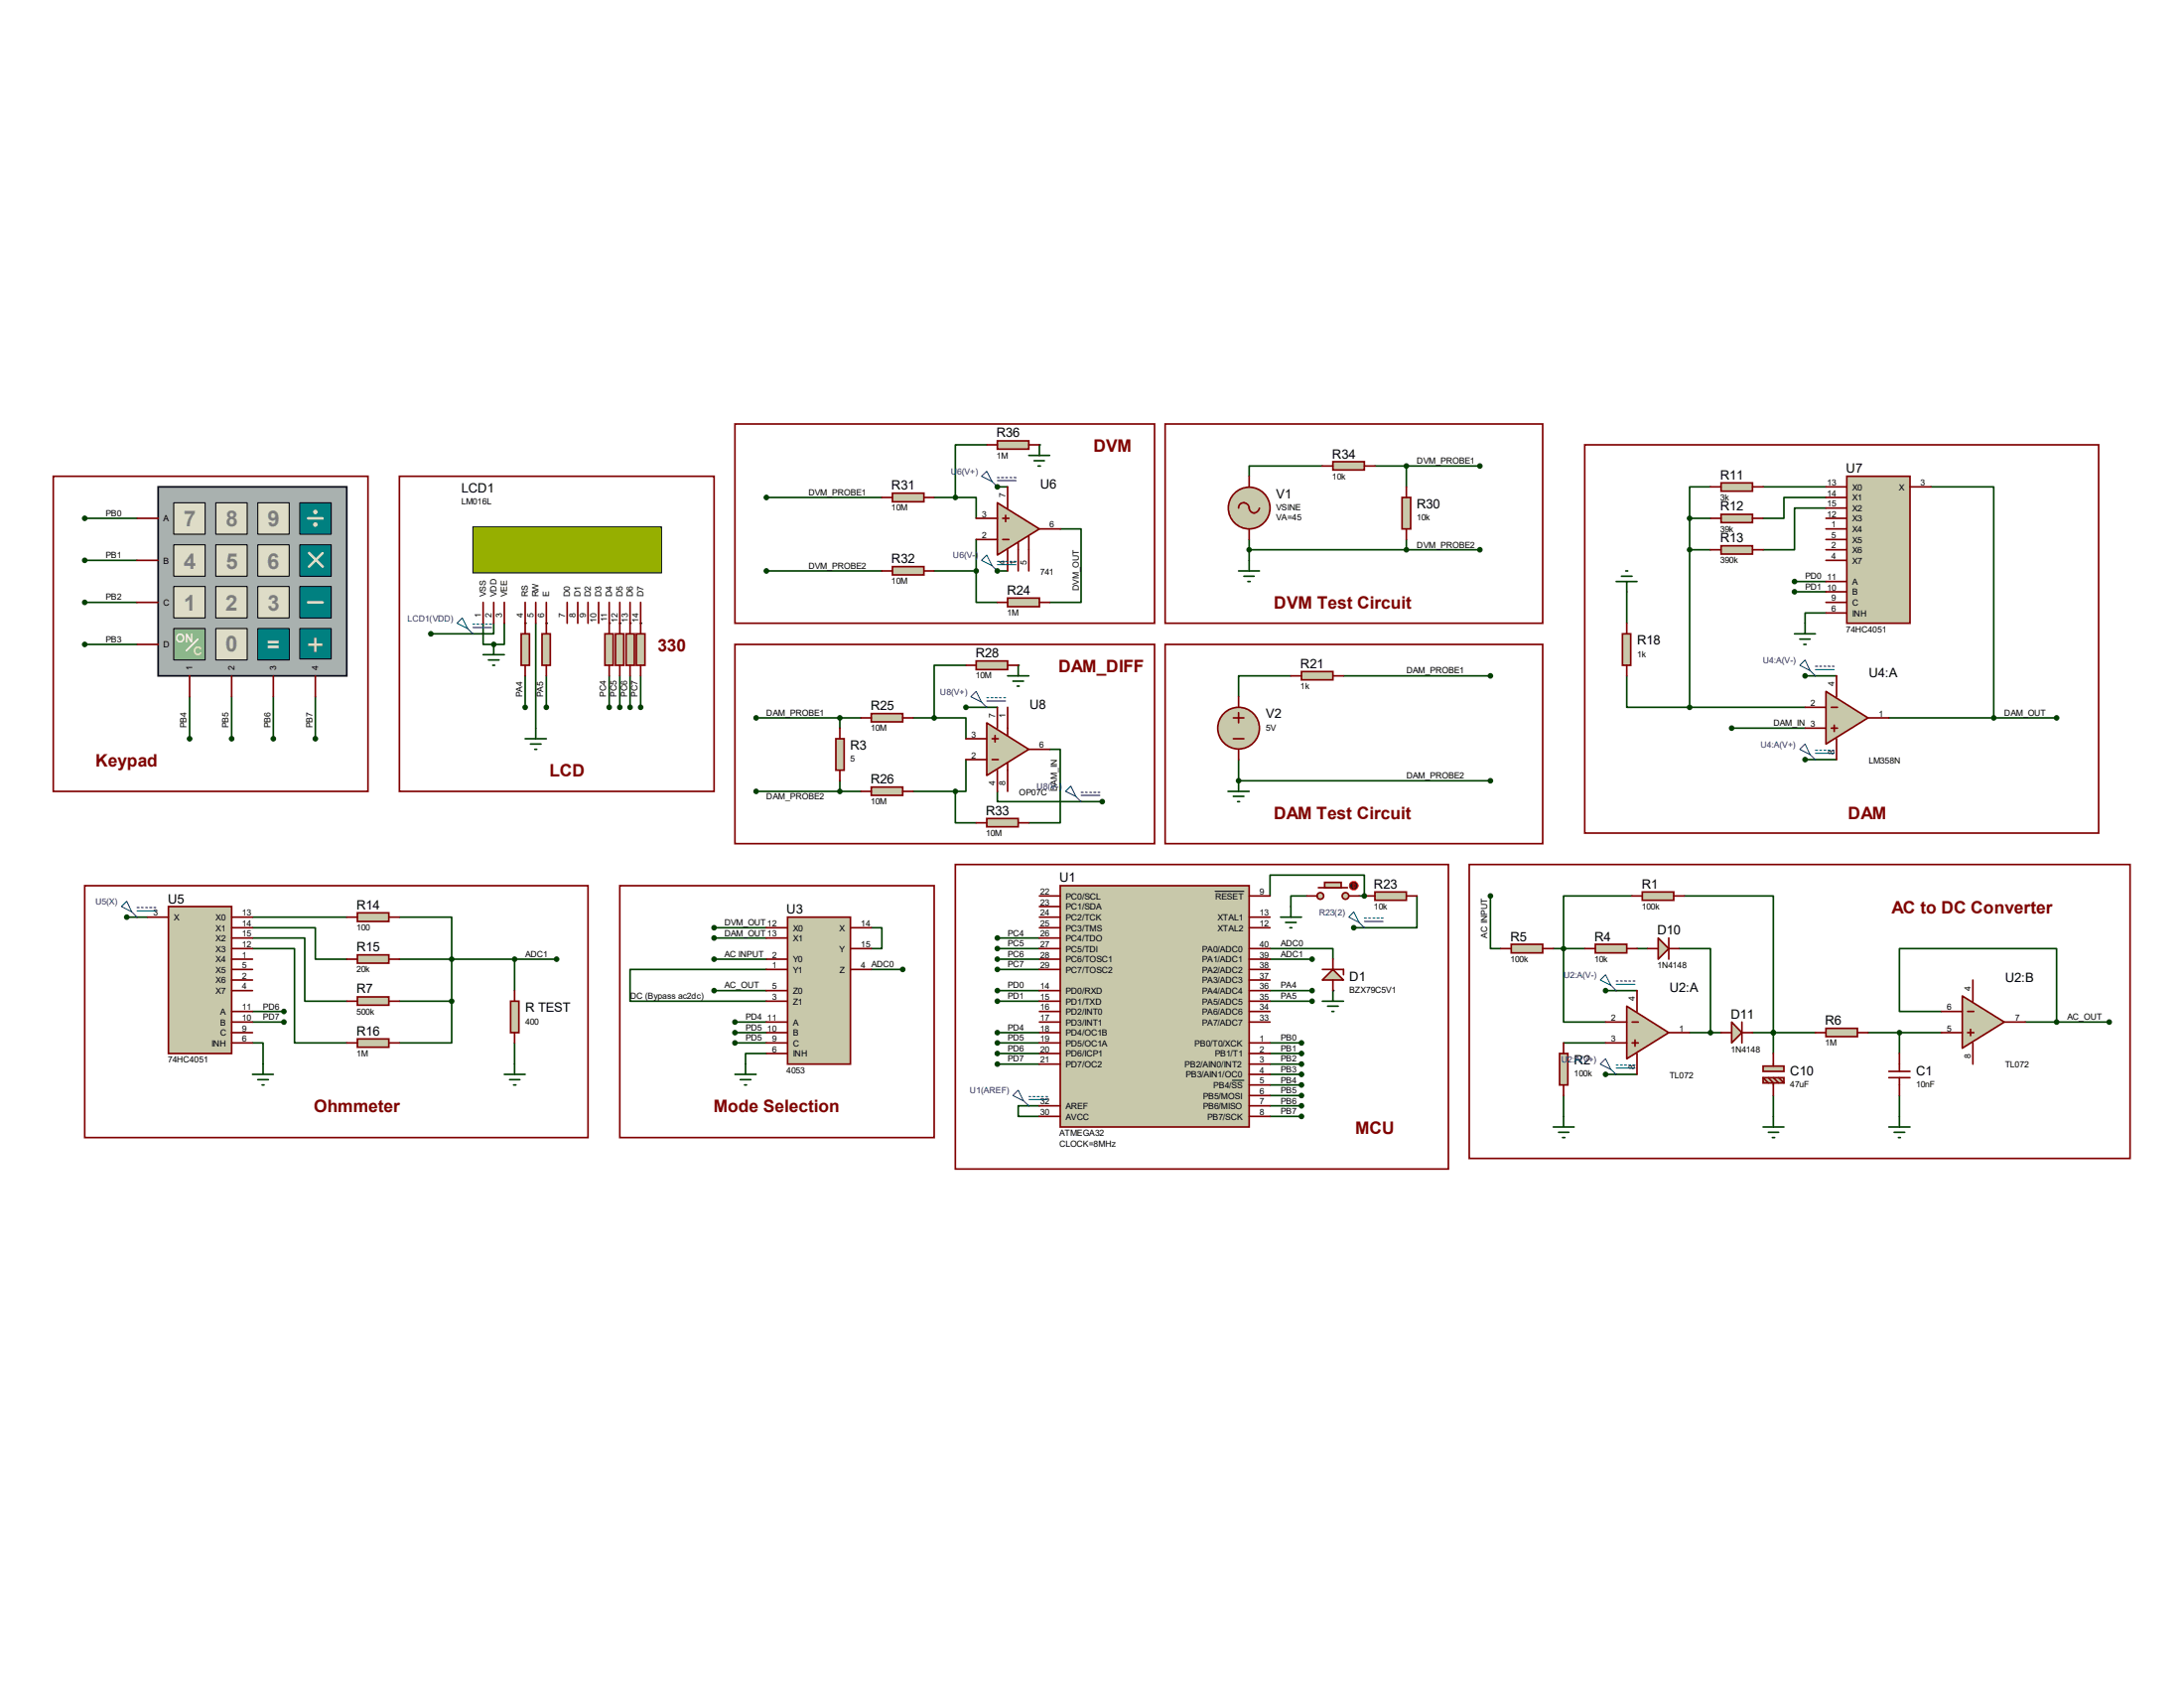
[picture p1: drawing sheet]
<svg xmlns="http://www.w3.org/2000/svg" width="279mm" height="216mm" viewBox="0 0 279 216" stroke-linecap="round" stroke-linejoin="round" font-family="sans-serif">
<g fill="none" stroke="#004000" stroke-width=".21">
<path d="M126.2 56.9h-4v6.7M133 56.9h.1M169.2 59.6h-9.4v1.3M175.9 59.6h13.4M179.9 59.6v2.7M10.8 66.3h6.7M10.8 71.7h6.7M10.8 77h6.7M61.8 79.7v2.7h1.4M63.2 79.7v1.4h-8.1M64.5 79.7v2.7h-1.3M67.2 79.7h.1"/>
<path d="M68.5 79.7v14.8M69.9 79.7h.1M77.9 79.7h.1M79.3 79.7h.1M80.6 79.7h.1M82 79.7h.1M98 63.6h14.8M98 73h14.8M119.5 63.6h2.7M119.5 73h5.4M122.2 63.6h2.7v2.7M124.9 73v4h2.7"/>
<path d="M124.9 69v4M127.6 62.3h.1M127.6 73h.1M127.6 62.3h1.3M127.6 73h1.3M135.6 67.6h2.7v9.4h-4M159.8 70.3h29.5M159.8 69v2.7M179.9 69v1.3M208.1 75.7v4M216.2 66.3h2.6M216.2 66.3v24.2"/>
<path d="M216.2 70.3h2.6M218.8 62.3h-2.6v4M225.6 62.3h8M229.6 74.4h4M229.6 75.7h4M233.6 63.6h-5.4v2.7h-2.6M233.6 65h-4v5.3h-4M233.6 78.4h-2.7v1.3M247 62.3h8.1v29.5M10.8 82.4h6.7M24.3 89.1v5.4M29.6 89.1v5.4"/>
<path d="M35 89.1v5.4M40.3 89.1v5.4M61.8 83.7h2.7M62.5 84.4h1.3M63 85.1h.3M63.2 82.4h.1M63.2 82.4v1.3M67.2 86.4v4.1M67.2 94.5h2.7M67.9 95.2h1.3M68.4 95.8h.3M69.9 86.4v4.1"/>
<path d="M77.9 86.4v4.1M79.3 86.4v4.1M80.6 86.4v4.1M82 86.4v4.1M96.7 91.8h13.5M107.4 91.8v1.3M107.4 99.9v1.3M116.8 91.8h2.7M119.5 91.8h4.1v2.7M123.6 85.1h-4.1v6.7M123.6 97.2v4h-1.4M123.6 90.5h4"/>
<path d="M130.3 85.1h.1M134.3 95.8h1.3v9.4h-4M158.5 99.9h.1M158.5 97.2v2.7M158.5 99.9h32.2M165.1 86.4h-6.6v2.7M171.9 86.4h18.8M208.1 86.4v4.1h8.1M216.2 90.5h14.7M221.5 93.1h9.4M230.9 86.4h4M230.9 97.2h4"/>
<path d="M241.6 91.8h21.5M16.2 117.3h2.7M32.3 118.7h8v4h4.1M32.3 120h6.7v8.1h5.4M32.3 117.3h12.1M51.1 117.3h6.7v10.8M91.4 118.7h6.6M91.4 120h6.6M96.7 101.2h13.5M111.5 118.7h1.3v2.6h-1.3M116.8 101.2h5.4M122.2 101.2v4h2.7"/>
<path d="M127.6 101.2v1.3h13.4M127.6 120h5.4M162.5 114.6v-2.7h12v2.7M167.2 114.6h-2.1v1.4M173.9 114.6h.6M174.5 114.6h.1M181.3 114.6v4.1h-8.1M190.7 114.6v6.7h1.3M208.8 114.6h-8.8v16.1h5.4M215.5 114.6h11.4v17.5M32.3 121.3h5.4v12.1h6.7M32.3 133.4h1.4v2.7"/>
<path d="M32.3 130.7h4M32.3 129.4h4M51.1 122.7h20.1M51.1 128.1h6.7M57.8 128.1v5.3h-6.7M65.8 122.7v4M65.8 133.4v2.7M91.4 122.7h6.6M91.4 126.7h6.6M94 130.7h4M94 132.1h4M94 133.4h4"/>
<path d="M98 124h-17.4v4.1h17.4M98 134.7h-2.6v1.4M111.5 124h4M127.6 122.7h5.4M127.6 124h5.4M127.6 132.1h5.4M127.6 133.4h5.4M127.6 126.7h5.4M127.6 128.1h5.4M127.6 134.7h5.4M127.6 136.1h5.4M127.6 121.3h5.4"/>
<path d="M162.5 121.3h8v1.4M162.5 122.7h5.4M162.5 133.4h4M162.5 126.7h5.4M162.5 128.1h5.4M162.5 134.7h4M162.5 136.1h4M162.5 138.8h4M162.5 137.4h4M170.5 126.7h.1M198.7 121.3h4M200 133.4h5.4"/>
<path d="M205.4 126.7h4M205.4 137.4h4M209.4 121.3h1.4M214.8 121.3h4v10.8M216.2 132.1h4M224.2 132.1h8M226.9 132.1h.1M226.9 132.1v2.6M239 132.1h9.4M243 132.1v2.6M248.4 129.4h-5.4v-8.1h20.1v9.4M259.1 130.7h10.7"/>
<path d="M133 141.4h-2.7v1.4h2.7M162.5 140.1h4M162.5 141.4h4M162.5 142.8h4M200 140.1v2.7M226.9 140.1v2.7M243 140.1v2.7"/>
</g>
<path d="M51.1 60.9h40.3v40.3h-40.3z" fill="none" stroke="#800000" stroke-width=".21"/>
<g fill="#004000" stroke="#004000" stroke-width=".21">
<circle cx="55.1" cy="81.1" r=".25"/>
<circle cx="63.2" cy="82.4" r=".25"/>
</g>
<path d="M66.7 81.1h1v4h-1z" fill="#c8c8aa" stroke="#800000" stroke-width=".21"/>
<path d="M67.2 79.7v1.4M67.2 85.1v1.3" fill="none" stroke="#800000" stroke-width=".21"/>
<path d="M69.3 81.1h1.1v4h-1.1z" fill="#c8c8aa" stroke="#800000" stroke-width=".21"/>
<path d="M69.9 79.7v1.4M69.9 85.1v1.3" fill="none" stroke="#800000" stroke-width=".21"/>
<path d="M77.4 81.1h1v4h-1z" fill="#c8c8aa" stroke="#800000" stroke-width=".21"/>
<path d="M77.9 79.7v1.4M77.9 85.1v1.3" fill="none" stroke="#800000" stroke-width=".21"/>
<path d="M78.7 81.1h1.1v4h-1.1z" fill="#c8c8aa" stroke="#800000" stroke-width=".21"/>
<path d="M79.3 79.7v1.4M79.3 85.1v1.3" fill="none" stroke="#800000" stroke-width=".21"/>
<path d="M80.1 81.1h1.1v4h-1.1z" fill="#c8c8aa" stroke="#800000" stroke-width=".21"/>
<path d="M80.6 79.7v1.4M80.6 85.1v1.3" fill="none" stroke="#800000" stroke-width=".21"/>
<path d="M81.4 81.1h1.1v4h-1.1z" fill="#c8c8aa" stroke="#800000" stroke-width=".21"/>
<path d="M82 79.7v1.4M82 85.1v1.3" fill="none" stroke="#800000" stroke-width=".21"/>
<g fill="#004000" stroke="#004000" stroke-width=".21">
<circle cx="67.2" cy="90.5" r=".25"/>
<circle cx="69.9" cy="90.5" r=".25"/>
</g>
<path d="M60.5 67.4h24.1v5.9h-24.1z" fill="#96af00" stroke="#000" stroke-width=".13"/>
<g fill="none" stroke="#800000" stroke-width=".21">
<path d="M61.8 77v2.7M63.2 77v2.7M64.5 77v2.7M67.2 77v2.7M68.5 77v2.7M69.9 77v2.7M72.6 77v2.7M73.9 77v2.7M75.2 77v2.7M76.6 77v2.7M77.9 77v2.7M79.3 77v2.7"/>
<path d="M80.6 77v2.7M82 77v2.7"/>
</g>
<g fill="#004000" stroke="#004000" stroke-width=".21">
<circle cx="77.9" cy="90.5" r=".25"/>
<circle cx="79.3" cy="90.5" r=".25"/>
<circle cx="80.6" cy="90.5" r=".25"/>
<circle cx="82" cy="90.5" r=".25"/>
</g>
<path d="M58.5 79.7l.6-.7 .7 1.4zM60.5 79.8h.2M61 79.8h.3M61.6 79.8h.2M62.1 79.8h.3M62.6 79.8h.3M59.8 80.4l.7 .7M60.5 80.3h2.4" fill="none" stroke="#0000c0" stroke-width=".13"/>
<path d="M20.2 62.3h24.2v24.1h-24.2z" fill="#a9b1af" stroke="#000" stroke-width=".21"/>
<path d="M22.3 64.3h3.9v4h-3.9z" fill="#dedcc7"/>
<path d="M22.2 64.3h4v4h-4z" fill="none" stroke="#000" stroke-width=".13"/>
<path d="M27.6 64.3h4v4h-4z" fill="#dedcc7"/>
<path d="M27.6 64.3h4v4h-4z" fill="none" stroke="#000" stroke-width=".13"/>
<path d="M33 64.3h4v4h-4z" fill="#dedcc7"/>
<path d="M33 64.3h4v4h-4z" fill="none" stroke="#000" stroke-width=".13"/>
<path d="M38.4 64.3h4v4h-4z" fill="#008080"/>
<path d="M38.4 64.3h4v4h-4z" fill="none" stroke="#000" stroke-width=".13"/>
<path d="M22.3 69.7h3.9v4h-3.9z" fill="#dedcc7"/>
<path d="M22.2 69.7h4v4h-4z" fill="none" stroke="#000" stroke-width=".13"/>
<path d="M27.6 69.7h4v4h-4z" fill="#dedcc7"/>
<path d="M27.6 69.7h4v4h-4z" fill="none" stroke="#000" stroke-width=".13"/>
<path d="M33 69.7h4v4h-4z" fill="#dedcc7"/>
<path d="M33 69.7h4v4h-4z" fill="none" stroke="#000" stroke-width=".13"/>
<path d="M38.4 69.7h4v4h-4z" fill="#008080"/>
<path d="M38.4 69.7h4v4h-4z" fill="none" stroke="#000" stroke-width=".13"/>
<path d="M22.3 75.1h3.9v3.9h-3.9z" fill="#dedcc7"/>
<path d="M22.2 75h4v4h-4z" fill="none" stroke="#000" stroke-width=".13"/>
<path d="M27.6 75.1h4v3.9h-4z" fill="#dedcc7"/>
<path d="M27.6 75h4v4h-4z" fill="none" stroke="#000" stroke-width=".13"/>
<path d="M33 75.1h4v3.9h-4z" fill="#dedcc7"/>
<path d="M33 75h4v4h-4z" fill="none" stroke="#000" stroke-width=".13"/>
<path d="M33 80.4h4v4h-4z" fill="#0197c9"/>
<path d="M33 80.4h4v4h-4z" fill="none" stroke="#000" stroke-width=".13"/>
<path d="M38.4 75.1h4v3.9h-4z" fill="#008080"/>
<path d="M38.4 75h4v4h-4z" fill="none" stroke="#000" stroke-width=".13"/>
<path d="M39.4 77h1.9M39.4 66.3h1.9M41.3 70.7l-1.8 1.8" fill="none" stroke="#dedcc7" stroke-width=".34"/>
<g fill="#c8c8aa" stroke="#dedcc7" stroke-width=".34">
<circle cx="40.3" cy="65.5" r=".13"/>
<circle cx="40.3" cy="67.1" r=".13"/>
</g>
<path d="M38.4 80.4h4v3.9h-4z" fill="#008080"/>
<path d="M38.4 80.4h4v3.9h-4z" fill="none" stroke="#000" stroke-width=".13"/>
<path d="M39.5 70.7l1.8 1.8" fill="none" stroke="#dedcc7" stroke-width=".34"/>
<path d="M22.3 80.4h3.9v4h-3.9z" fill="#81b57d"/>
<path d="M22.2 80.4h4v4h-4z" fill="none" stroke="#000" stroke-width=".13"/>
<path d="M25.3 81.7l-1.5 1.5" fill="none" stroke="#fafbdb" stroke-width=".25"/>
<path d="M27.6 80.4h4v4h-4z" fill="#dedcc7"/>
<path d="M27.6 80.4h4v4h-4z" fill="none" stroke="#000" stroke-width=".13"/>
<path d="M6.8 60.9h40.3v40.3h-40.3zM17.5 66.3h2.7M17.5 71.7h2.7M17.5 77h2.7M17.5 82.4h2.7M24.3 86.4v2.7M29.6 86.4v2.7M35 86.4v2.7M40.3 86.4v2.7" fill="none" stroke="#800000" stroke-width=".21"/>
<g fill="#004000" stroke="#004000" stroke-width=".21">
<circle cx="10.8" cy="66.3" r=".25"/>
<circle cx="10.8" cy="71.7" r=".25"/>
<circle cx="10.8" cy="77" r=".25"/>
<circle cx="10.8" cy="82.4" r=".25"/>
<circle cx="24.3" cy="94.5" r=".25"/>
<circle cx="29.6" cy="94.5" r=".25"/>
<circle cx="35" cy="94.5" r=".25"/>
<circle cx="40.3" cy="94.5" r=".25"/>
</g>
<path d="M100.8 117.3h8v18.8h-8z" fill="#c8c8aa" stroke="#800000" stroke-width=".21"/>
<g fill="none" stroke="#800000" stroke-width=".21">
<path d="M79.3 113.3h40.2v32.2h-40.2zM98 118.7h2.8M98 120h2.8M108.8 118.7h2.7M98 122.7h2.8M98 124h2.8M98 126.7h2.8M98 128.1h2.8M98 130.7h2.8M98 132.1h2.8M98 133.4h2.8M98 134.7h2.8"/>
<path d="M108.8 124h2.7M108.8 121.3h2.7"/>
</g>
<g fill="#004000" stroke="#004000" stroke-width=".21">
<circle cx="91.4" cy="118.7" r=".25"/>
<circle cx="91.4" cy="120" r=".25"/>
<circle cx="91.4" cy="122.7" r=".25"/>
<circle cx="115.5" cy="124" r=".25"/>
<circle cx="94" cy="130.7" r=".25"/>
<circle cx="94" cy="132.1" r=".25"/>
<circle cx="94" cy="133.4" r=".25"/>
<circle cx="91.4" cy="126.7" r=".25"/>
</g>
<path d="M94 137.4h2.7M94.7 138.1h1.4M95.2 138.8h.3M95.4 136.1v1.3" fill="none" stroke="#004000" stroke-width=".21"/>
<path d="M135.6 113.3h24.2v30.8h-24.2z" fill="#c8c8aa" stroke="#800000" stroke-width=".21"/>
<g fill="none" stroke="#800000" stroke-width=".21">
<path d="M133 114.6h2.6M133 118.7h2.6M133 117.3h2.6M133 116h2.6M133 120h2.6M159.8 114.6h2.7M159.8 118.7h2.7M159.8 117.3h2.7M133 133.4h2.6M133 134.7h2.6M133 136.1h2.6M133 126.7h2.6"/>
<path d="M133 128.1h2.6M133 129.4h2.6M133 130.7h2.6M133 132.1h2.6M133 121.3h2.6M133 122.7h2.6M133 124h2.6M159.8 133.4h2.7M159.8 134.7h2.7M159.8 136.1h2.7M159.8 137.4h2.7M159.8 138.8h2.7"/>
<path d="M159.8 126.7h2.7M159.8 128.1h2.7M159.8 129.4h2.7M159.8 130.7h2.7M159.8 121.3h2.7M159.8 122.7h2.7M159.8 124h2.7M159.8 125.3h2.7M133 141.4h2.6M133 142.8h2.6M159.8 140.1h2.7M159.8 141.4h2.7"/>
<path d="M159.8 142.8h2.7"/>
</g>
<path d="M155.4 114h3.7M157.6 138.2h1.5" fill="none" stroke="#000" stroke-width=".13"/>
<g fill="#004000" stroke="#004000" stroke-width=".21">
<circle cx="127.6" cy="126.7" r=".25"/>
<circle cx="127.6" cy="128.1" r=".25"/>
<circle cx="127.6" cy="132.1" r=".25"/>
<circle cx="127.6" cy="133.4" r=".25"/>
<circle cx="127.6" cy="134.7" r=".25"/>
<circle cx="127.6" cy="136.1" r=".25"/>
<circle cx="127.6" cy="122.7" r=".25"/>
<circle cx="166.5" cy="133.4" r=".25"/>
<circle cx="166.5" cy="134.7" r=".25"/>
<circle cx="166.5" cy="138.8" r=".25"/>
<circle cx="166.5" cy="140.1" r=".25"/>
<circle cx="166.5" cy="141.4" r=".25"/>
<circle cx="166.5" cy="142.8" r=".25"/>
<circle cx="127.6" cy="124" r=".25"/>
<circle cx="167.9" cy="122.7" r=".25"/>
<circle cx="167.9" cy="126.7" r=".25"/>
<circle cx="167.9" cy="128.1" r=".25"/>
<circle cx="166.5" cy="136.1" r=".25"/>
<circle cx="166.5" cy="137.4" r=".25"/>
<circle cx="127.6" cy="120" r=".25"/>
<circle cx="127.6" cy="121.3" r=".25"/>
</g>
<path d="M129.6 140.1l.7-.7 .6 1.4zM130.9 140.8l.7 .6M131.6 140.3h.3M131.6 140.6h2.4M132.1 140.3h.3M132.7 140.3h.3M133.2 140.3h.3M133.8 140.3h.2" fill="none" stroke="#0000c0" stroke-width=".13"/>
<path d="M169.2 128.1h2.7M169.8 128.7h1.4M170.4 129.4h.2M170.5 126.7v1.4" fill="none" stroke="#004000" stroke-width=".21"/>
<path d="M170.5 124l1.4 1.3h-2.7z" fill="#c8c8aa" stroke="#800000" stroke-width=".21"/>
<path d="M169.2 124h2.7v.7M170.5 122.7v1.3M170.5 125.3v1.4" fill="none" stroke="#800000" stroke-width=".21"/>
<path d="M175.9 114.1h4v1h-4z" fill="#c8c8aa" stroke="#800000" stroke-width=".21"/>
<path d="M174.5 114.6h1.4M179.9 114.6h1.4" fill="none" stroke="#800000" stroke-width=".21"/>
<g fill="#c8c8aa" stroke="#800000" stroke-width=".21">
<circle cx="172.1" cy="114.6" r=".42"/>
<circle cx="168.9" cy="114.6" r=".42"/>
</g>
<path d="M168.7 113.5h3.7" fill="none" stroke="#800000" stroke-width=".21"/>
<path d="M169.5 112.9h2.1v.6h-2.1z" fill="#c8c8aa" stroke="#800000" stroke-width=".21"/>
<path d="M167.2 114.6h1.3M172.6 114.6h1.3" fill="none" stroke="#800000" stroke-width=".21"/>
<circle cx="173.2" cy="113.3" r=".55" fill="#400000" stroke="#f00" stroke-width=".13"/>
<path d="M173.1 113.4l.1 .1M173.2 113v.5M173.2 113l-.1 .2M173.2 113l.2 .2M173.4 113.4l-.2 .1" fill="none" stroke="#f00" stroke-width=".13"/>
<path d="M163.8 117.3h2.7M164.5 118h1.3M165 118.7h.3M165.1 116v1.3" fill="none" stroke="#004000" stroke-width=".21"/>
<g fill="#004000" stroke="#004000" stroke-width=".21">
<circle cx="174.5" cy="114.6" r=".25"/>
<circle cx="173.2" cy="118.7" r=".25"/>
</g>
<path d="M173.2 116.6l.7 1.4-1.3-.7zM173.9 118l.6 .7M174.5 117.4h.3M174.5 117.9h2.5M175.1 117.4h.2M175.6 117.4h.3M176.1 117.4h.3M176.7 117.4h.3" fill="none" stroke="#0000c0" stroke-width=".13"/>
<path d="M122.2 110.6h63.1v38.9h-63.1z" fill="none" stroke="#800000" stroke-width=".21"/>
<path d="M111.5 91.3h4v1h-4z" fill="#c8c8aa" stroke="#800000" stroke-width=".21"/>
<path d="M110.2 91.8h1.3M115.5 91.8h1.3" fill="none" stroke="#800000" stroke-width=".21"/>
<path d="M111.5 100.7h4v1h-4z" fill="#c8c8aa" stroke="#800000" stroke-width=".21"/>
<path d="M110.2 101.2h1.3M115.5 101.2h1.3" fill="none" stroke="#800000" stroke-width=".21"/>
<path d="M128.9 86.4h2.7M129.6 87.1h1.3M130.1 87.8h.3M130.3 85.1v1.3" fill="none" stroke="#004000" stroke-width=".21"/>
<path d="M124.9 84.5h4v1.1h-4z" fill="#c8c8aa" stroke="#800000" stroke-width=".21"/>
<path d="M123.6 85.1h1.3M128.9 85.1h1.4" fill="none" stroke="#800000" stroke-width=".21"/>
<path d="M126.2 104.7h4.1v1h-4.1z" fill="#c8c8aa" stroke="#800000" stroke-width=".21"/>
<path d="M124.9 105.2h1.3M130.3 105.2h1.3" fill="none" stroke="#800000" stroke-width=".21"/>
<g fill="#004000" stroke="#004000" stroke-width=".21">
<circle cx="119.5" cy="91.8" r=".25"/>
<circle cx="122.2" cy="101.2" r=".25"/>
</g>
<path d="M126.2 92.5l5.4 3.3-5.4 3.4z" fill="#c8c8aa" stroke="#800000" stroke-width=".21"/>
<path d="M123.6 97.2h2.6M123.6 94.5h2.6M126.9 97.2h.8M126.9 94.5h.8M127.3 94.1v.8M127.6 90.5v2.6M127.6 98.5v2.7M128.9 90.5v3.6M128.9 97.6v3.6M131.6 95.8h2.7" fill="none" stroke="#800000" stroke-width=".21"/>
<g fill="#004000" stroke="#004000" stroke-width=".21">
<circle cx="96.7" cy="91.8" r=".25"/>
<circle cx="96.7" cy="101.2" r=".25"/>
</g>
<path d="M106.9 94.5h1.1v4h-1.1z" fill="#c8c8aa" stroke="#800000" stroke-width=".21"/>
<path d="M94 82.4h53.7v25.5h-53.7zM107.4 93.1v1.4M107.4 98.5v1.4" fill="none" stroke="#800000" stroke-width=".21"/>
<g fill="#004000" stroke="#004000" stroke-width=".21">
<circle cx="107.4" cy="91.8" r=".25"/>
<circle cx="107.4" cy="101.2" r=".25"/>
<circle cx="123.6" cy="90.5" r=".25"/>
<circle cx="141" cy="102.5" r=".25"/>
</g>
<g fill="none" stroke="#0000c0" stroke-width=".13">
<path d="M124.2 89.1l.7-.7 .7 1.4zM125.6 89.8l.6 .7M126.2 89.2h.3M126.2 89.7h2.5M126.8 89.2h.2M127.3 89.2h.3M127.8 89.2h.3M128.4 89.2h.3M136.3 101.2l.7-.7 .6 1.4zM137.6 101.9l.7 .6M138.3 101.3h.3M138.3 101.7h2.4"/>
<path d="M138.9 101.3h.2M139.4 101.3h.3M139.9 101.3h.3M140.5 101.3h.2"/>
</g>
<path d="M45.7 116.8h4v1.1h-4z" fill="#c8c8aa" stroke="#800000" stroke-width=".21"/>
<path d="M44.4 117.3h1.3M49.7 117.3h1.4" fill="none" stroke="#800000" stroke-width=".21"/>
<path d="M45.7 122.1h4v1.1h-4z" fill="#c8c8aa" stroke="#800000" stroke-width=".21"/>
<path d="M44.4 122.7h1.3M49.7 122.7h1.4" fill="none" stroke="#800000" stroke-width=".21"/>
<path d="M45.7 132.9h4v1h-4z" fill="#c8c8aa" stroke="#800000" stroke-width=".21"/>
<path d="M44.4 133.4h1.3M49.7 133.4h1.4" fill="none" stroke="#800000" stroke-width=".21"/>
<path d="M21.5 116h8.1v18.7h-8.1z" fill="#c8c8aa" stroke="#800000" stroke-width=".21"/>
<g fill="none" stroke="#800000" stroke-width=".21">
<path d="M18.9 117.3h2.6M29.6 117.3h2.7M29.6 118.7h2.7M29.6 120h2.7M29.6 121.3h2.7M29.6 122.7h2.7M29.6 124h2.7M29.6 125.3h2.7M29.6 126.7h2.7M29.6 129.4h2.7M29.6 130.7h2.7M29.6 132.1h2.7"/>
<path d="M29.6 133.4h2.7"/>
</g>
<g fill="#004000" stroke="#004000" stroke-width=".21">
<circle cx="57.8" cy="122.7" r=".25"/>
<circle cx="65.8" cy="122.7" r=".25"/>
<circle cx="36.3" cy="129.4" r=".25"/>
<circle cx="36.3" cy="130.7" r=".25"/>
<circle cx="71.2" cy="122.7" r=".25"/>
</g>
<path d="M32.3 137.4h2.7M33 138.1h1.3M33.5 138.8h.3M33.7 136.1v1.3" fill="none" stroke="#004000" stroke-width=".21"/>
<path d="M45.7 127.5h4v1.1h-4z" fill="#c8c8aa" stroke="#800000" stroke-width=".21"/>
<path d="M44.4 128.1h1.3M49.7 128.1h1.4" fill="none" stroke="#800000" stroke-width=".21"/>
<g fill="#004000" stroke="#004000" stroke-width=".21">
<circle cx="57.8" cy="128.1" r=".25"/>
<circle cx="16.2" cy="117.3" r=".25"/>
</g>
<path d="M64.5 137.4h2.7M65.2 138.1h1.3M65.7 138.8h.3M65.8 136.1v1.3" fill="none" stroke="#004000" stroke-width=".21"/>
<path d="M65.3 128.1h1.1v4h-1.1z" fill="#c8c8aa" stroke="#800000" stroke-width=".21"/>
<path d="M10.8 113.3h64.4v32.2h-64.4zM65.8 126.7v1.4M65.8 132.1v1.3" fill="none" stroke="#800000" stroke-width=".21"/>
<path d="M16.2 115.3l.6 1.3-1.3-.6zM16.8 116.6l.7 .7M17.5 116.1h.3M17.5 116.5h2.4M18.1 116.1h.2M18.6 116.1h.3M19.1 116.1h.3M19.7 116.1h.2" fill="none" stroke="#0000c0" stroke-width=".13"/>
<path d="M127.6 64.3l5.4 3.3-5.4 3.4z" fill="#c8c8aa" stroke="#800000" stroke-width=".21"/>
<path d="M124.9 69h2.7M124.9 66.3h2.7M128.3 69h.8M128.3 66.3h.8M128.7 65.9v.8M128.9 62.3v2.7M128.9 70.3v2.7M130.3 69.4v3.6M131.6 68.6v4.4M133 67.6h2.6" fill="none" stroke="#800000" stroke-width=".21"/>
<path d="M236.3 60.9h8v18.8h-8z" fill="#c8c8aa" stroke="#800000" stroke-width=".21"/>
<g fill="none" stroke="#800000" stroke-width=".21">
<path d="M233.6 62.3h2.7M233.6 63.6h2.7M233.6 65h2.7M233.6 66.3h2.7M233.6 67.6h2.7M233.6 69h2.7M233.6 70.3h2.7M233.6 71.7h2.7M233.6 74.4h2.7M233.6 75.7h2.7M233.6 77h2.7M233.6 78.4h2.7"/>
<path d="M244.3 62.3h2.7"/>
</g>
<path d="M220.2 61.8h4v1h-4z" fill="#c8c8aa" stroke="#800000" stroke-width=".21"/>
<path d="M218.8 62.3h1.4M224.2 62.3h1.4" fill="none" stroke="#800000" stroke-width=".21"/>
<path d="M220.2 65.8h4v1h-4z" fill="#c8c8aa" stroke="#800000" stroke-width=".21"/>
<path d="M218.8 66.3h1.4M224.2 66.3h1.4" fill="none" stroke="#800000" stroke-width=".21"/>
<path d="M220.2 69.8h4v1.1h-4z" fill="#c8c8aa" stroke="#800000" stroke-width=".21"/>
<path d="M218.8 70.3h1.4M224.2 70.3h1.4" fill="none" stroke="#800000" stroke-width=".21"/>
<path d="M207.6 81.1h1v4h-1z" fill="#c8c8aa" stroke="#800000" stroke-width=".21"/>
<path d="M208.1 79.7v1.4M208.1 85.1v1.3" fill="none" stroke="#800000" stroke-width=".21"/>
<path d="M206.8 74.4h2.6M207.4 73.7h1.4M208 73h.2M208.1 74.4v1.3M230.9 79.7v1.4M229.6 81.1h2.6M230.3 81.7h1.3M230.8 82.4h.3" fill="none" stroke="#004000" stroke-width=".21"/>
<g fill="#004000" stroke="#004000" stroke-width=".21">
<circle cx="216.2" cy="66.3" r=".25"/>
<circle cx="216.2" cy="70.3" r=".25"/>
<circle cx="229.6" cy="74.4" r=".25"/>
<circle cx="229.6" cy="75.7" r=".25"/>
<circle cx="263.1" cy="91.8" r=".25"/>
<circle cx="255.1" cy="91.8" r=".25"/>
<circle cx="216.2" cy="90.5" r=".25"/>
</g>
<path d="M114.2 63.1h4v1.1h-4z" fill="#c8c8aa" stroke="#800000" stroke-width=".21"/>
<path d="M112.8 63.6h1.4M118.2 63.6h1.3" fill="none" stroke="#800000" stroke-width=".21"/>
<path d="M114.2 72.5h4v1h-4z" fill="#c8c8aa" stroke="#800000" stroke-width=".21"/>
<path d="M112.8 73h1.4M118.2 73h1.3" fill="none" stroke="#800000" stroke-width=".21"/>
<path d="M131.6 58.3h2.7M132.3 58.9h1.3M132.8 59.6h.3M133 56.9v1.4" fill="none" stroke="#004000" stroke-width=".21"/>
<path d="M127.6 56.4h4v1h-4z" fill="#c8c8aa" stroke="#800000" stroke-width=".21"/>
<path d="M126.2 56.9h1.4M131.6 56.9h1.4" fill="none" stroke="#800000" stroke-width=".21"/>
<circle cx="122.2" cy="63.6" r=".25" fill="#004000" stroke="#004000" stroke-width=".21"/>
<path d="M128.9 76.5h4.1v1.1h-4.1z" fill="#c8c8aa" stroke="#800000" stroke-width=".21"/>
<path d="M94 54.2h53.7v25.5h-53.7zM149.1 54.2h48.3v25.5h-48.3zM202.7 56.9h65.8v49.7h-65.8zM127.6 77h1.3M133 77h1.3M149.1 82.4h48.3v25.5h-48.3z" fill="none" stroke="#800000" stroke-width=".21"/>
<g fill="#004000" stroke="#004000" stroke-width=".21">
<circle cx="124.9" cy="73" r=".25"/>
<circle cx="98" cy="63.6" r=".25"/>
<circle cx="98" cy="73" r=".25"/>
</g>
<path d="M158.5 73h2.6M159.1 73.7h1.3M159.6 74.4h.3M159.8 71.7v1.3" fill="none" stroke="#004000" stroke-width=".21"/>
<path d="M179.4 63.6h1.1v4h-1.1z" fill="#c8c8aa" stroke="#800000" stroke-width=".21"/>
<path d="M179.9 62.3v1.3M179.9 67.6v1.4" fill="none" stroke="#800000" stroke-width=".21"/>
<g fill="#004000" stroke="#004000" stroke-width=".21">
<circle cx="159.8" cy="70.3" r=".25"/>
<circle cx="179.9" cy="59.6" r=".25"/>
<circle cx="189.3" cy="59.6" r=".25"/>
<circle cx="179.9" cy="70.3" r=".25"/>
<circle cx="189.3" cy="70.3" r=".25"/>
</g>
<path d="M170.5 59.1h4v1h-4z" fill="#c8c8aa" stroke="#800000" stroke-width=".21"/>
<path d="M169.2 59.6h1.3M174.5 59.6h1.4" fill="none" stroke="#800000" stroke-width=".21"/>
<circle cx="159.8" cy="65" r="2.67" fill="#c8c8aa" stroke="#800000" stroke-width=".21"/>
<path d="M158.5 65a.68 .68 0 0 1 .6-.7 .68 .68 0 0 1 .7 .7 .66 .66 0 0 0 .7 .6 .66 .66 0 0 0 .6-.6M159.8 60.9v1.4M159.8 67.6v1.4" fill="none" stroke="#800000" stroke-width=".21"/>
<circle cx="158.5" cy="93.1" r="2.67" fill="#c8c8aa" stroke="#800000" stroke-width=".21"/>
<path d="M157.8 91.8h1.3M157.8 94.5h1.3M158.5 89.1v1.4M158.5 91.1v1.4M158.5 95.8v1.4" fill="none" stroke="#800000" stroke-width=".21"/>
<path d="M158.5 99.9v1.3M157.1 101.2h2.7M157.8 101.9h1.3M158.3 102.5h.3" fill="none" stroke="#004000" stroke-width=".21"/>
<g fill="#004000" stroke="#004000" stroke-width=".21">
<circle cx="158.5" cy="99.9" r=".25"/>
<circle cx="190.7" cy="86.4" r=".25"/>
<circle cx="190.7" cy="99.9" r=".25"/>
</g>
<path d="M166.5 85.9h4v1.1h-4z" fill="#c8c8aa" stroke="#800000" stroke-width=".21"/>
<path d="M165.1 86.4h1.4M170.5 86.4h1.4" fill="none" stroke="#800000" stroke-width=".21"/>
<path d="M233.6 88.4l5.4 3.4-5.4 3.4z" fill="#c8c8aa" stroke="#800000" stroke-width=".21"/>
<path d="M230.9 90.5h2.7M230.9 93.1h2.7M234.3 90.5h.8M234.3 93.1h.8M234.7 92.8v.8M234.9 86.4v2.7M234.9 94.5v2.7M239 91.8h2.6" fill="none" stroke="#800000" stroke-width=".21"/>
<g fill="#004000" stroke="#004000" stroke-width=".21">
<circle cx="221.5" cy="93.1" r=".25"/>
<circle cx="230.9" cy="86.4" r=".25"/>
<circle cx="230.9" cy="97.2" r=".25"/>
<circle cx="127.6" cy="62.3" r=".25"/>
<circle cx="127.6" cy="73" r=".25"/>
</g>
<g fill="none" stroke="#0000c0" stroke-width=".13">
<path d="M125.6 60.9l.6-.6 .7 1.3zM125.6 71.7l.6-.7 .7 1.3zM126.9 61.6l.7 .7M126.9 72.3l.7 .7M127.6 61.1h.2M127.6 61.5h2.4M127.6 71.8h.2M127.6 72.2h2.4M128.1 61.1h.3M128.1 71.8h.3M128.7 61.1h.2M128.7 71.8h.2"/>
<path d="M129.2 61.1h.3M129.2 71.8h.3M129.7 61.1h.3M129.7 71.8h.3M230.3 95.8l.6-.6 .7 1.3zM230.3 85.1l.6-.7 .7 1.4zM231.6 96.5l.6 .7M231.6 85.8l.6 .6M232.2 96h.3M232.2 96.4h2.5M232.2 85.2h.3M232.2 85.6h2.5"/>
<path d="M232.8 96h.2M232.8 85.2h.2M233.3 96h.3M233.3 85.2h.3M233.8 96h.3M233.8 85.2h.3M234.4 96h.3M234.4 85.2h.3"/>
</g>
<path d="M208.1 128.7l5.4 3.4-5.4 3.3z" fill="#c8c8aa" stroke="#800000" stroke-width=".21"/>
<path d="M205.4 130.7h2.7M205.4 133.4h2.7M208.8 130.7h.8M208.8 133.4h.8M209.2 133v.8M209.4 126.7v2.7M209.4 134.7v2.7M213.5 132.1h2.7" fill="none" stroke="#800000" stroke-width=".21"/>
<path d="M251 127.4l5.4 3.3-5.4 3.4z" fill="#c8c8aa" stroke="#800000" stroke-width=".21"/>
<path d="M248.4 129.4h2.6M248.4 132.1h2.6M251.7 129.4h.8M251.7 132.1h.8M252.1 131.7v.8M252.4 125.3v2.8M252.4 133.4v2.7M256.4 130.7h2.7" fill="none" stroke="#800000" stroke-width=".21"/>
<path d="M193.3 120.8h4.1v1.1h-4.1z" fill="#c8c8aa" stroke="#800000" stroke-width=".21"/>
<path d="M192 121.3h1.3M197.4 121.3h1.3" fill="none" stroke="#800000" stroke-width=".21"/>
<path d="M212.1 120l1.4 1.3-1.4 1.4z" fill="#c8c8aa" stroke="#800000" stroke-width=".21"/>
<path d="M213.5 120v2.7M210.8 121.3h1.3M213.5 121.3h1.3" fill="none" stroke="#800000" stroke-width=".21"/>
<path d="M204.1 120.8h4v1.1h-4z" fill="#c8c8aa" stroke="#800000" stroke-width=".21"/>
<path d="M202.7 121.3h1.4M208.1 121.3h1.3" fill="none" stroke="#800000" stroke-width=".21"/>
<path d="M210.1 114.1h4v1h-4z" fill="#c8c8aa" stroke="#800000" stroke-width=".21"/>
<path d="M208.8 114.6h1.3M214.1 114.6h1.4" fill="none" stroke="#800000" stroke-width=".21"/>
<path d="M199.5 134.7h1.1v4.1h-1.1z" fill="#c8c8aa" stroke="#800000" stroke-width=".21"/>
<path d="M200 133.4v1.3M200 138.8v1.3" fill="none" stroke="#800000" stroke-width=".21"/>
<path d="M221.5 130.7l1.3 1.4-1.3 1.3z" fill="#c8c8aa" stroke="#800000" stroke-width=".21"/>
<path d="M220.2 132.1h1.3M222.8 130.7v2.7M222.8 132.1h1.4" fill="none" stroke="#800000" stroke-width=".21"/>
<g fill="#c8c8aa" stroke="#800000" stroke-width=".21">
<path d="M225.6 136.4h2.6v.6h-2.6z"/>
<path d="M225.6 137.8h2.6v.7h-2.6z"/>
</g>
<path d="M225.6 137.8l.6 .7M226.2 137.8l.7 .7v1.6M226.9 134.7v1.7M226.9 137.8l.6 .7M227.5 137.8l.7 .7" fill="none" stroke="#800000" stroke-width=".21"/>
<path d="M198.7 144.1h2.7M199.4 144.8h1.3M199.9 145.5h.3M200 142.8v1.3M225.6 144.1h2.6M226.2 144.8h1.3M226.7 145.5h.3M226.9 142.8v1.3" fill="none" stroke="#004000" stroke-width=".21"/>
<g fill="#004000" stroke="#004000" stroke-width=".21">
<circle cx="200" cy="121.3" r=".25"/>
<circle cx="218.8" cy="132.1" r=".25"/>
</g>
<path d="M233.6 131.5h4v1.1h-4z" fill="#c8c8aa" stroke="#800000" stroke-width=".21"/>
<path d="M188 110.6h84.5v37.6h-84.5zM232.2 132.1h1.4M237.6 132.1h1.4M241.6 137.8h2.7M241.6 137h2.7M243 134.7v2.3M243 137.8v2.3" fill="none" stroke="#800000" stroke-width=".21"/>
<path d="M241.6 144.1h2.7M242.3 144.8h1.4M242.9 145.5h.2M243 142.8v1.3" fill="none" stroke="#004000" stroke-width=".21"/>
<g fill="#004000" stroke="#004000" stroke-width=".21">
<circle cx="243" cy="132.1" r=".25"/>
<circle cx="190.7" cy="114.6" r=".25"/>
<circle cx="269.8" cy="130.7" r=".25"/>
<circle cx="226.9" cy="132.1" r=".25"/>
<circle cx="263.1" cy="130.7" r=".25"/>
<circle cx="205.4" cy="126.7" r=".25"/>
<circle cx="205.4" cy="137.4" r=".25"/>
</g>
<g fill="none" stroke="#0000c0" stroke-width=".13">
<path d="M204.7 125.3l.7-.6 .7 1.3zM205.4 135.4l.7 1.4-1.4-.7zM206.1 126l.7 .7M206.1 136.8l.7 .6M206.8 125.5h.2M206.8 125.9h2.4M206.8 136.2h.2M206.8 136.6h2.4M207.3 125.5h.3M207.3 136.2h.3M207.8 125.5h.3M207.8 136.2h.3"/>
<path d="M208.4 125.5h.2M208.4 136.2h.2M208.9 125.5h.3M208.9 136.2h.3"/>
</g>
<text font-size="3.9" x="39.2" y="83.8">+</text>
<g font-size="2.8" fill="#808080">
<text x="23.5" y="67.4">7</text>
<text x="28.9" y="67.4">8</text>
<text x="34.2" y="67.4">9</text>
<text x="23.5" y="72.7">4</text>
<text x="28.9" y="72.7">5</text>
<text x="34.2" y="72.7">6</text>
<text x="23.5" y="78.1">1</text>
<text x="28.8" y="83.3">0</text>
<text x="28.9" y="78.1">2</text>
<text x="34.2" y="78.1">3</text>
</g>
<text font-size="2.8" fill="#dedcc7" x="34.2" y="83.5">=</text>
<g font-size="2.2" fill="#800000">
<text x="139.9" y="57.7">DVM</text>
<text x="163" y="77.9">DVM Test Circuit</text>
<text x="84.1" y="83.3">330</text>
<text x="135.4" y="85.9">DAM_DIFF</text>
<text x="12.2" y="98">Keypad</text>
<text x="70.3" y="99.4">LCD</text>
<text x="162.9" y="104.7">DAM Test Circuit</text>
<text x="236.4" y="104.7">DAM</text>
<text x="242" y="116.8">AC to DC Converter</text>
<text x="40.2" y="142.3">Ohmmeter</text>
<text x="91.3" y="142.3">Mode Selection</text>
<text x="173.4" y="145">MCU</text>
</g>
<g font-size="1.7">
<text x="127.5" y="55.9">R36</text>
<text x="170.4" y="58.6">R34</text>
<text x="59" y="63">LCD1</text>
<text x="114" y="62.7">R31</text>
<text x="133.1" y="62.5">U6</text>
<text x="163.2" y="63.7">V1</text>
<text x="181.2" y="65">R30</text>
<text x="220" y="61.3">R11</text>
<text x="220" y="65.3">R12</text>
<text x="236.2" y="60.5">U7</text>
<text x="220" y="69.3">R13</text>
<text x="114" y="72.1">R32</text>
<text x="128.8" y="76.1">R24</text>
<text x="209.4" y="82.5">R18</text>
<text x="124.8" y="84.1">R28</text>
<text x="166.4" y="85.5">R21</text>
<text x="239.1" y="86.7">U4:A</text>
<text x="108.8" y="95.9">R3</text>
<text x="111.4" y="90.8">R25</text>
<text x="131.7" y="90.7">U8</text>
<text x="161.9" y="91.9">V2</text>
<text x="111.4" y="100.2">R26</text>
<text x="126.1" y="104.2">R33</text>
<text x="135.5" y="112.8">U1</text>
<text x="175.8" y="113.6">R23</text>
<text x="210" y="113.6">R1</text>
<text x="21.5" y="115.5">U5</text>
<text x="45.6" y="116.3">R14</text>
<text x="100.6" y="116.8">U3</text>
<text x="212" y="119.5">D10</text>
<text x="45.6" y="121.7">R15</text>
<text x="172.6" y="125.4">D1</text>
<text x="193.2" y="120.4">R5</text>
<text x="204" y="120.4">R4</text>
<text x="256.5" y="125.6">U2:B</text>
<text x="45.6" y="127">R7</text>
<text x="67.2" y="129.5">R TEST</text>
<text x="213.6" y="126.9">U2:A</text>
<text x="221.4" y="130.3">D11</text>
<text x="233.5" y="131.1">R6</text>
<text x="45.6" y="132.4">R16</text>
<text x="201.4" y="136.1">R2</text>
<text x="229" y="137.5">C10</text>
<text x="245.1" y="137.5">C1</text>
</g>
<text font-size="1.6" fill="#fafbdb" x="22.4" y="82.1">ON</text>
<text font-size="1.6" fill="#eff2c4" x="24.8" y="83.9">C</text>
<g font-size="1.1">
<text x="127.5" y="58.6">1M</text>
<text x="181.3" y="59.3">DVM_PROBE1</text>
<text x="59" y="64.6">LM016L</text>
<text x="103.4" y="63.3">DVM_PROBE1</text>
<text x="114" y="65.3">10M</text>
<text x="128.6" y="63.6" transform="rotate(-90 128.6 63.6)">7</text>
<text x="163.2" y="65.2">VSINE</text>
<text x="170.4" y="61.3">10k</text>
<text x="220" y="64">3k</text>
<text x="233.7" y="62.1">13</text>
<text x="233.7" y="63.5">14</text>
<text x="233.7" y="64.8">15</text>
<text x="236.9" y="62.7">X0</text>
<text x="236.9" y="64.1">X1</text>
<text x="236.9" y="65.4">X2</text>
<text x="242.9" y="62.7">X</text>
<text x="245.7" y="62.1">3</text>
<text x="13.5" y="66">PB0</text>
<text x="13.5" y="71.4">PB1</text>
<text x="20.9" y="66.7">A</text>
<text x="125.6" y="66.1">3</text>
<text x="125.6" y="68.8">2</text>
<text x="134.3" y="67.5">6</text>
<text x="163.2" y="66.6">VA=45</text>
<text x="181.2" y="66.6">10k</text>
<text x="181.3" y="70.1">DVM_PROBE2</text>
<text x="220" y="68">39k</text>
<text x="233.7" y="66.1">12</text>
<text x="234.3" y="67.5">1</text>
<text x="234.3" y="68.8">5</text>
<text x="234.3" y="70.1">2</text>
<text x="234.3" y="71.5">4</text>
<text x="236.9" y="66.7">X3</text>
<text x="236.9" y="68.1">X4</text>
<text x="236.9" y="69.4">X5</text>
<text x="236.9" y="70.7">X6</text>
<text x="13.5" y="76.8">PB2</text>
<text x="20.9" y="72.1">B</text>
<text x="20.9" y="77.5">C</text>
<text x="62.2" y="76.4" transform="rotate(-90 62.2 76.4)">VSS</text>
<text x="63.5" y="76.4" transform="rotate(-90 63.5 76.4)">VDD</text>
<text x="64.9" y="76.4" transform="rotate(-90 64.9 76.4)">VEE</text>
<text x="67.6" y="76.4" transform="rotate(-90 67.6 76.4)">RS</text>
<text x="68.9" y="76.4" transform="rotate(-90 68.9 76.4)">RW</text>
<text x="70.3" y="76.4" transform="rotate(-90 70.3 76.4)">E</text>
<text x="72.9" y="76.4" transform="rotate(-90 72.9 76.4)">D0</text>
<text x="74.3" y="76.4" transform="rotate(-90 74.3 76.4)">D1</text>
<text x="75.6" y="76.4" transform="rotate(-90 75.6 76.4)">D2</text>
<text x="77" y="76.4" transform="rotate(-90 77 76.4)">D3</text>
<text x="78.3" y="76.4" transform="rotate(-90 78.3 76.4)">D4</text>
<text x="79.7" y="76.4" transform="rotate(-90 79.7 76.4)">D5</text>
<text x="81" y="76.4" transform="rotate(-90 81 76.4)">D6</text>
<text x="82.3" y="76.4" transform="rotate(-90 82.3 76.4)">D7</text>
<text x="103.4" y="72.7">DVM_PROBE2</text>
<text x="114" y="74.7">10M</text>
<text x="128.6" y="72.3" transform="rotate(-90 128.6 72.3)">4</text>
<text x="130" y="72.3" transform="rotate(-90 130 72.3)">1</text>
<text x="131.4" y="72.3" transform="rotate(-90 131.4 72.3)">5</text>
<text x="133.1" y="73.5">741</text>
<text x="138" y="75.6" transform="rotate(-90 138 75.6)">DVM_OUT</text>
<text x="220" y="72.1">390k</text>
<text x="230.9" y="74.1">PD0</text>
<text x="230.9" y="75.4">PD1</text>
<text x="233.7" y="74.2">11</text>
<text x="233.7" y="75.5">10</text>
<text x="234.3" y="76.9">9</text>
<text x="236.9" y="72.1">X7</text>
<text x="236.9" y="74.8">A</text>
<text x="236.9" y="76.1">B</text>
<text x="236.9" y="77.5">C</text>
<text x="13.5" y="82.1">PB3</text>
<text x="20.9" y="82.8">D</text>
<text x="61.6" y="79" transform="rotate(-90 61.6 79)">1</text>
<text x="62.9" y="79" transform="rotate(-90 62.9 79)">2</text>
<text x="64.3" y="79" transform="rotate(-90 64.3 79)">3</text>
<text x="66.9" y="79" transform="rotate(-90 66.9 79)">4</text>
<text x="68.3" y="79" transform="rotate(-90 68.3 79)">5</text>
<text x="69.6" y="79" transform="rotate(-90 69.6 79)">6</text>
<text x="72.3" y="79" transform="rotate(-90 72.3 79)">7</text>
<text x="73.7" y="79" transform="rotate(-90 73.7 79)">8</text>
<text x="75" y="79" transform="rotate(-90 75 79)">9</text>
<text x="76.3" y="79.6" transform="rotate(-90 76.3 79.6)">10</text>
<text x="77.7" y="79.5" transform="rotate(-90 77.7 79.5)">11</text>
<text x="79" y="79.6" transform="rotate(-90 79 79.6)">12</text>
<text x="80.3" y="79.6" transform="rotate(-90 80.3 79.6)">13</text>
<text x="81.7" y="79.6" transform="rotate(-90 81.7 79.6)">14</text>
<text x="128.8" y="78.7">1M</text>
<text x="234.3" y="78.2">6</text>
<text x="236.2" y="80.9">74HC4051</text>
<text x="236.9" y="78.8">INH</text>
<text x="24.6" y="85.8" transform="rotate(-90 24.6 85.8)">1</text>
<text x="30" y="85.8" transform="rotate(-90 30 85.8)">2</text>
<text x="35.3" y="85.8" transform="rotate(-90 35.3 85.8)">3</text>
<text x="40.7" y="85.8" transform="rotate(-90 40.7 85.8)">4</text>
<text x="66.8" y="89.1" transform="rotate(-90 66.8 89.1)">PA4</text>
<text x="69.5" y="89.1" transform="rotate(-90 69.5 89.1)">PA5</text>
<text x="77.6" y="89.1" transform="rotate(-90 77.6 89.1)">PC4</text>
<text x="78.9" y="89.1" transform="rotate(-90 78.9 89.1)">PC5</text>
<text x="80.3" y="89.1" transform="rotate(-90 80.3 89.1)">PC6</text>
<text x="81.6" y="89.1" transform="rotate(-90 81.6 89.1)">PC7</text>
<text x="124.8" y="86.8">10M</text>
<text x="166.4" y="88.1">1k</text>
<text x="179.9" y="86.1">DAM_PROBE1</text>
<text x="209.4" y="84">1k</text>
<text x="234.7" y="87.8" transform="rotate(-90 234.7 87.8)">4</text>
<text x="23.9" y="93.1" transform="rotate(-90 23.9 93.1)">PB4</text>
<text x="29.3" y="93.1" transform="rotate(-90 29.3 93.1)">PB5</text>
<text x="34.6" y="93.1" transform="rotate(-90 34.6 93.1)">PB6</text>
<text x="40" y="93.1" transform="rotate(-90 40 93.1)">PB7</text>
<text x="98" y="91.5">DAM_PROBE1</text>
<text x="111.4" y="93.5">10M</text>
<text x="124.2" y="94.3">3</text>
<text x="127.3" y="91.8" transform="rotate(-90 127.3 91.8)">7</text>
<text x="128.6" y="91.8" transform="rotate(-90 128.6 91.8)">1</text>
<text x="133" y="95.7">6</text>
<text x="161.9" y="93.4">5V</text>
<text x="226.9" y="92.9">DAM_IN 3</text>
<text x="231.6" y="90.3">2</text>
<text x="240.3" y="91.7">1</text>
<text x="256.4" y="91.5">DAM_OUT</text>
<text x="108.8" y="97.5">5</text>
<text x="124.2" y="97">2</text>
<text x="127.3" y="100.5" transform="rotate(-90 127.3 100.5)">4</text>
<text x="128.6" y="100.5" transform="rotate(-90 128.6 100.5)">8</text>
<text x="130.4" y="101.7">OP07C</text>
<text x="135.3" y="101.2" transform="rotate(-90 135.3 101.2)">DAM_IN</text>
<text x="179.9" y="99.6">DAM_PROBE2</text>
<text x="234.7" y="96.5" transform="rotate(-90 234.7 96.5)">8</text>
<text x="239.1" y="97.7">LM358N</text>
<text x="98" y="102.3">DAM_PROBE2</text>
<text x="111.4" y="102.9">10M</text>
<text x="126.1" y="106.9">10M</text>
<text x="19.6" y="117.1">3</text>
<text x="22.2" y="117.7">X</text>
<text x="27.6" y="117.7">X0</text>
<text x="27.6" y="119.1">X1</text>
<text x="30.9" y="117.1">13</text>
<text x="30.9" y="118.5">14</text>
<text x="30.9" y="119.8">15</text>
<text x="45.6" y="119">100</text>
<text x="92.7" y="118.4">DVM_OUT12</text>
<text x="92.7" y="119.7">DAM_OUT13</text>
<text x="101.4" y="119.1">X0</text>
<text x="107.4" y="119.1">X</text>
<text x="110.2" y="118.5">14</text>
<text x="128.9" y="119.7">PC4</text>
<text x="133.1" y="114.4">22</text>
<text x="133.1" y="115.8">23</text>
<text x="133.1" y="117.1">24</text>
<text x="133.1" y="118.5">25</text>
<text x="133.1" y="119.8">26</text>
<text x="136.3" y="115">PC0/SCL</text>
<text x="136.3" y="116.4">PC1/SDA</text>
<text x="136.3" y="117.7">PC2/TCK</text>
<text x="136.3" y="119.1">PC3/TMS</text>
<text x="155.4" y="115">RESET</text>
<text x="155.7" y="119.1">XTAL2</text>
<text x="155.7" y="117.7">XTAL1</text>
<text x="161.1" y="114.4">9</text>
<text x="161.1" y="118.5">12</text>
<text x="161.1" y="117.1">13</text>
<text x="175.8" y="116.3">10k</text>
<text x="190.3" y="120" transform="rotate(-90 190.3 120)">AC INPUT</text>
<text x="210" y="116.3">100k</text>
<text x="27.6" y="120.4">X2</text>
<text x="27.6" y="121.8">X3</text>
<text x="27.6" y="123.1">X4</text>
<text x="27.6" y="124.4">X5</text>
<text x="27.6" y="125.8">X6</text>
<text x="30.9" y="121.2">12</text>
<text x="30.9" y="122.5">1</text>
<text x="30.9" y="123.8">5</text>
<text x="30.9" y="125.2">2</text>
<text x="45.6" y="124.4">20k</text>
<text x="67.2" y="122.4">ADC1</text>
<text x="92.7" y="122.4">AC INPUT</text>
<text x="98.8" y="122.5">2</text>
<text x="98.8" y="123.8">1</text>
<text x="101.4" y="120.4">X1</text>
<text x="101.4" y="123.1">Y0</text>
<text x="101.4" y="124.4">Y1</text>
<text x="107.4" y="121.8">Y</text>
<text x="107.4" y="124.4">Z</text>
<text x="110.2" y="121.2">15</text>
<text x="110.2" y="123.8">4 ADC0</text>
<text x="128.9" y="122.4">PC6</text>
<text x="128.9" y="123.7">PC7</text>
<text x="128.9" y="121">PC5</text>
<text x="133.1" y="121.2">27</text>
<text x="133.1" y="122.5">28</text>
<text x="133.1" y="123.8">29</text>
<text x="136.3" y="120.4">PC4/TDO</text>
<text x="136.3" y="121.8">PC5/TDI</text>
<text x="136.3" y="123.1">PC6/TOSC1</text>
<text x="136.3" y="124.4">PC7/TOSC2</text>
<text x="153.8" y="125.8">PA3/ADC3</text>
<text x="153.8" y="124.4">PA2/ADC2</text>
<text x="153.8" y="123.1">PA1/ADC1</text>
<text x="153.8" y="121.8">PA0/ADC0</text>
<text x="161.1" y="125.2">37</text>
<text x="161.1" y="123.8">38</text>
<text x="161.1" y="122.5">39</text>
<text x="161.1" y="121.2">40</text>
<text x="163.8" y="122.4">ADC1</text>
<text x="163.8" y="121">ADC0</text>
<text x="193.2" y="123">100k</text>
<text x="204" y="123">10k</text>
<text x="212" y="123.8">1N4148</text>
<text x="27.6" y="127.1">X7</text>
<text x="28.2" y="129.8">A</text>
<text x="28.2" y="131.1">B</text>
<text x="30.9" y="126.5">4</text>
<text x="30.9" y="129.2">11</text>
<text x="30.9" y="130.6">10</text>
<text x="30.9" y="131.9">9</text>
<text x="33.7" y="129.1">PD6</text>
<text x="33.7" y="130.4">PD7</text>
<text x="45.6" y="129.8">500k</text>
<text x="67.2" y="131">400</text>
<text x="80.6" y="127.8">DC (Bypass ac2dc)</text>
<text x="92.7" y="126.4">AC_OUT</text>
<text x="95.4" y="130.4">PD4</text>
<text x="95.4" y="131.8">PD5</text>
<text x="98.2" y="130.6">11</text>
<text x="98.2" y="131.9">10</text>
<text x="98.8" y="126.5">5</text>
<text x="98.8" y="127.9">3</text>
<text x="101.4" y="127.1">Z0</text>
<text x="101.4" y="128.5">Z1</text>
<text x="101.4" y="131.1">A</text>
<text x="128.9" y="126.4">PD0</text>
<text x="128.9" y="127.8">PD1</text>
<text x="128.9" y="131.8">PD4</text>
<text x="133.1" y="126.5">14</text>
<text x="133.1" y="127.9">15</text>
<text x="133.1" y="129.2">16</text>
<text x="133.1" y="130.6">17</text>
<text x="133.1" y="131.9">18</text>
<text x="136.3" y="127.1">PD0/RXD</text>
<text x="136.3" y="128.5">PD1/TXD</text>
<text x="136.3" y="129.8">PD2/INT0</text>
<text x="136.3" y="131.1">PD3/INT1</text>
<text x="153.8" y="131.1">PA7/ADC7</text>
<text x="153.8" y="129.8">PA6/ADC6</text>
<text x="153.8" y="128.5">PA5/ADC5</text>
<text x="153.8" y="127.1">PA4/ADC4</text>
<text x="161.1" y="130.6">33</text>
<text x="161.1" y="129.2">34</text>
<text x="161.1" y="127.9">35</text>
<text x="161.1" y="126.5">36</text>
<text x="163.8" y="126.4">PA4</text>
<text x="163.8" y="127.8">PA5</text>
<text x="172.6" y="127">BZX79C5V1</text>
<text x="206.1" y="130.6">2</text>
<text x="209.2" y="128.1" transform="rotate(-90 209.2 128.1)">4</text>
<text x="214.8" y="131.9">1</text>
<text x="249" y="131.9">5</text>
<text x="249" y="129.2">6</text>
<text x="252.1" y="126.7" transform="rotate(-90 252.1 126.7)">4</text>
<text x="257.8" y="130.6">7</text>
<text x="264.5" y="130.4">AC_OUT</text>
<text x="21.5" y="135.9">74HC4051</text>
<text x="27.1" y="133.8">INH</text>
<text x="28.2" y="132.5">C</text>
<text x="30.9" y="133.2">6</text>
<text x="45.6" y="135.1">1M</text>
<text x="95.4" y="133.1">PD5</text>
<text x="98.8" y="133.2">9</text>
<text x="98.8" y="134.6">6</text>
<text x="100.6" y="137.2">4053</text>
<text x="101.4" y="132.5">B</text>
<text x="101.4" y="133.8">C</text>
<text x="101.4" y="135.2">INH</text>
<text x="128.9" y="133.1">PD5</text>
<text x="128.9" y="134.5">PD6</text>
<text x="128.9" y="135.8">PD7</text>
<text x="133.1" y="133.2">19</text>
<text x="133.1" y="134.6">20</text>
<text x="133.1" y="135.9">21</text>
<text x="136.3" y="132.5">PD4/OC1B</text>
<text x="136.3" y="133.8">PD5/OC1A</text>
<text x="136.3" y="135.2">PD6/ICP1</text>
<text x="136.3" y="136.5">PD7/OC2</text>
<text x="151.6" y="136.5">PB2/AIN0/INT2</text>
<text x="151.7" y="137.8">PB3/AIN1/OC0</text>
<text x="152.8" y="133.8">PB0/T0/XCK</text>
<text x="155.4" y="135.2">PB1/T1</text>
<text x="161.1" y="133.2">1</text>
<text x="161.1" y="134.6">2</text>
<text x="161.1" y="135.9">3</text>
<text x="161.1" y="137.2">4</text>
<text x="163.8" y="133.1">PB0</text>
<text x="163.8" y="134.5">PB1</text>
<text x="163.8" y="135.8">PB2</text>
<text x="163.8" y="137.2">PB3</text>
<text x="201.4" y="137.7">100k</text>
<text x="206.1" y="133.2">3</text>
<text x="209.2" y="136.7" transform="rotate(-90 209.2 136.7)">8</text>
<text x="213.6" y="137.9">TL072</text>
<text x="221.4" y="134.6">1N4148</text>
<text x="233.5" y="133.8">1M</text>
<text x="252.1" y="135.4" transform="rotate(-90 252.1 135.4)">8</text>
<text x="256.5" y="136.6">TL072</text>
<text x="133.1" y="141.3">32</text>
<text x="133.1" y="142.6">30</text>
<text x="136.3" y="141.9">AREF</text>
<text x="136.3" y="143.2">AVCC</text>
<text x="153.9" y="140.5">PB5/MOSI</text>
<text x="153.9" y="141.9">PB6/MISO</text>
<text x="154.4" y="143.2">PB7/SCK</text>
<text x="155.2" y="139.2">PB4/SS</text>
<text x="161.1" y="138.6">5</text>
<text x="161.1" y="140">6</text>
<text x="161.1" y="141.3">7</text>
<text x="161.1" y="142.6">8</text>
<text x="163.8" y="138.5">PB4</text>
<text x="163.8" y="139.8">PB5</text>
<text x="163.8" y="141.2">PB6</text>
<text x="163.8" y="142.5">PB7</text>
<text x="229" y="139.1">47uF</text>
<text x="245.1" y="139.1">10nF</text>
<text x="135.5" y="145.3">ATMEGA32</text>
<text x="135.5" y="146.6">CLOCK=8MHz</text>
</g>
<g font-size="1.1" fill="#0000c0">
<text x="121.6" y="60.7">U6(V+)</text>
<text x="121.9" y="71.4">U6(V-)</text>
<text x="52.2" y="79.5">LCD1(VDD)</text>
<text x="120.3" y="88.9">U8(V+)</text>
<text x="225.5" y="84.8">U4:A(V-)</text>
<text x="225.2" y="95.6">U4:A(V+)</text>
<text x="132.6" y="101">U8(V-)</text>
<text x="12.2" y="115.7">U5(X)</text>
<text x="168.7" y="117.1">R23(2)</text>
<text x="200" y="125.1">U2:A(V-)</text>
<text x="199.7" y="135.8">U2:A(V+)</text>
<text x="124.1" y="139.9">U1(AREF)</text>
</g>
</svg>
